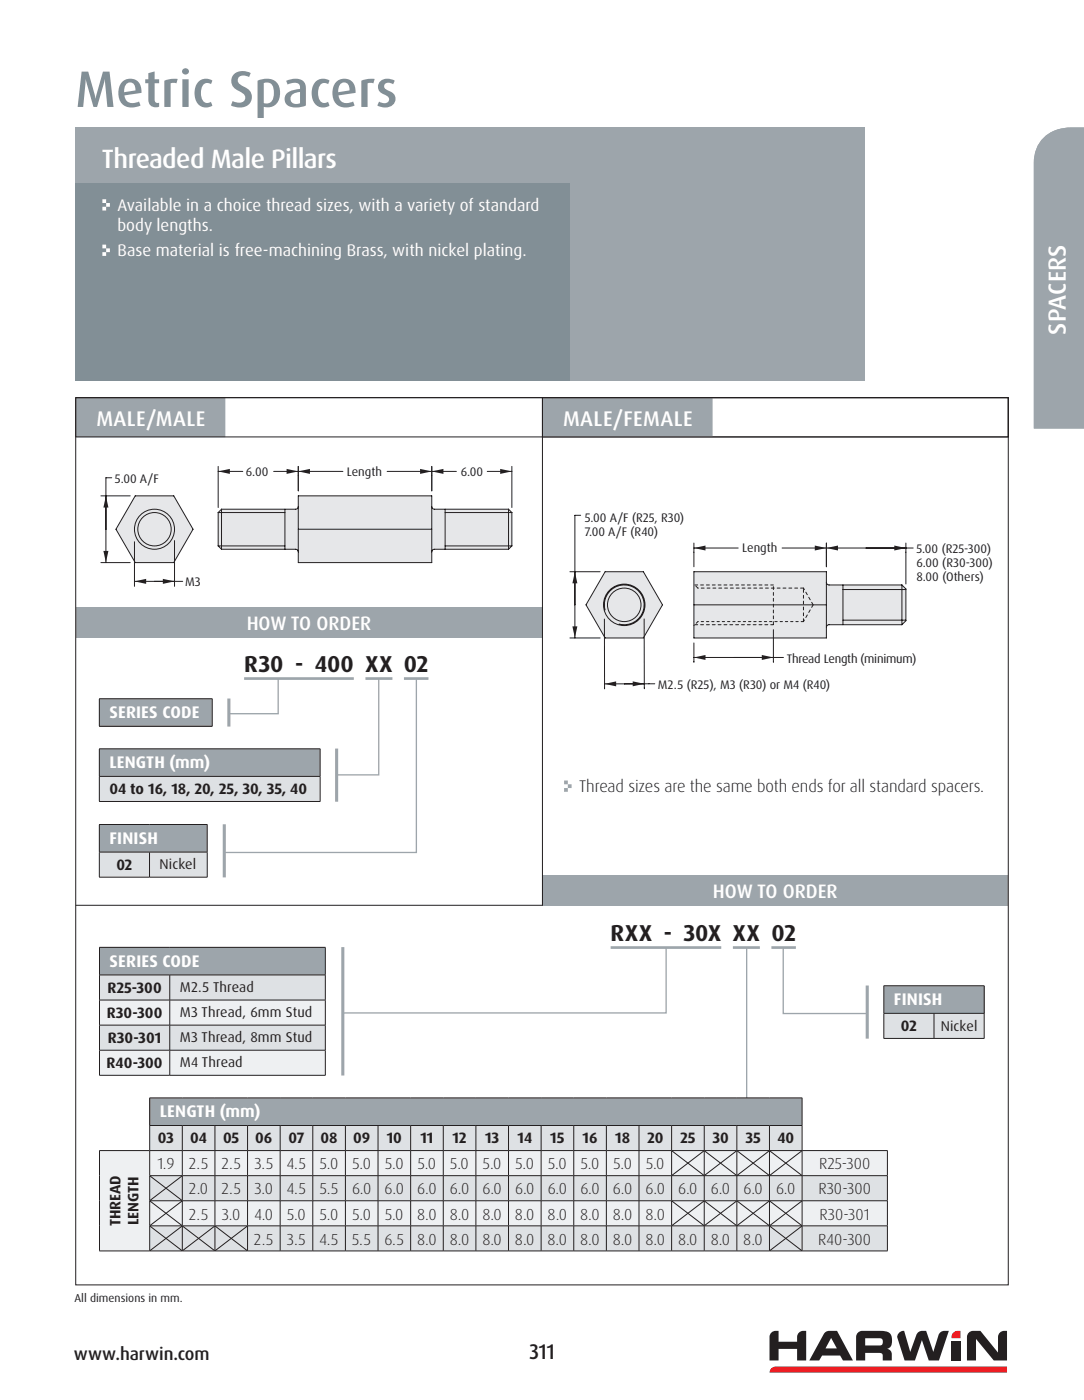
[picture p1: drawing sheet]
<svg xmlns="http://www.w3.org/2000/svg" width="216mm" height="279mm" viewBox="0 0 216 279" stroke-linecap="round" stroke-linejoin="round" font-family="sans-serif">
<path d="M15 25.4h157.4v50.4h-157.4z" fill="#9da5ab"/>
<path d="M15 36.5h98.5v39.3h-98.5z" fill="#828f96"/>
<path d="M207.6 27.8a7.6 7.6 0 0 1 6-2.4h2.4v60h-10v-53a7 7 0 0 1 1.6-4.6z" fill="#9da5ab"/>
<path d="M153.8 272.6l.7-.3h46.2v1.3h-47.4l.1-.4z" fill="#ee1d23"/>
<g fill="#231f20">
<path d="M153.6 265.7a1.55 1.55 0 0 1 1.5-.5v2.2h3.7a1.67 1.67 0 0 1 .9-2.1l.9-.1v5.9h-1.8v-2.3h-3.7v2.3h-1.8v-4.7z"/>
<path d="M179.2 265.5l.4-.2 .6-.1 1.2 4.2 1.2-3.4a1.52 1.52 0 0 1 1.9-.8l1.5 4.2 1-3.4a1.21 1.21 0 0 1 1.2-.8h.9l-2 5.9h-2l-1.4-4-1.4 4h-2l-1.5-4.5v-.4z"/>
<path d="M193.2 265.5l.7-.3h1.5l3.5 4.3v-3.1a1.36 1.36 0 0 1 1.8-1.2v5.9h-2.7l-3.5-4.3v4.3h-1.8v-4.7v-.3z"/>
<path d="M165.6 266.6l1.2 2.1h-2.3zM164.3 265.6l-3 5.5h1.9l.6-1h3.6l.6 1h2l-3.2-5.9-1.9 .1z"/>
<path d="M172.4 266.7h2.9a.73 .73 0 0 1 .6 .7 .73 .73 0 0 1-.6 .7h-2.9zM171.1 265.5l-.4 .6-.1 .3v4.7h1.8v-1.5h3.1l.4 .3v1.2h1.8v-1.2a1.07 1.07 0 0 0-.9-1.1 1.32 1.32 0 0 0 .9-1.6 1.59 1.59 0 0 0-1.7-2h-4.2z"/>
</g>
<path d="M189.8 265.7a1.54 1.54 0 0 1 1.6-.5v1.5h-1.8z" fill="#ee1d23"/>
<path d="M189.6 267.2h1.8v3.9h-1.8z" fill="#231f20"/>
<g fill="#9da5ab">
<path d="M15.1 121h93v6h-93z"/>
<path d="M108.1 174.5h92.8v6h-92.8z"/>
</g>
<path d="M15.1 79.2h185.8v7.9h-185.8zM108.1 79.2v101.3M108.1 79.2h92.8v7.9h-92.8z" fill="none" stroke="#231f20" stroke-width=".2"/>
<path d="M15.2 83.2h29.7M108.2 83.2h33.8" fill="none" stroke="#9da5ab" stroke-width="7.9" stroke-linecap="butt"/>
<path d="M48.6 135.2h21.9M72.8 135.2h5.4M80.5 135.2h4.9" fill="none" stroke="#9da5ab" stroke-width=".53"/>
<path d="M55.4 135.2v7h-9.7M75.5 135.2v19.2h-8.4M83 135.4v34.5h-38.2" fill="none" stroke="#9da5ab" stroke-width=".26"/>
<path d="M19.8 139.2h22.5v5.5h-22.5z" fill="#9da5ab"/>
<path d="M19.8 139.2h22.5M19.8 139.3v5.4M42.3 139.3v5.4M19.8 144.7h22.5" fill="none" stroke="#231f20" stroke-width=".2"/>
<path d="M45.6 139.2v5.6" fill="none" stroke="#9da5ab" stroke-width=".62" stroke-linecap="butt"/>
<g fill="#e6e7e9">
<path d="M44.1 101.5h14.8l.3-.1 .3-.5v-2.1h26.5v2.1l.3 .5 .3 .1h14.7l.7 .7v6.6l-.7 .6h-14.7l-.5 .3-.1 .3v2.1h-26.5v-2.1l-.3-.5-.3-.1h-14.8l-.6-.6v-6.6z"/>
<path d="M27.4 105.5a3.4 3.4 0 0 0 6.7 0 3.4 3.4 0 0 0-6.7 0zM27 98.8h7.6l3.8 6.7-3.8 6.6h-7.6l-3.9-6.6z"/>
<circle cx="30.5" cy="105.5" r="4.9"/>
</g>
<path d="M20.1 98.8h5.8M22.3 95.2h-1.2v16.9M20.1 112.1h5.8" fill="none" stroke="#231f20" stroke-width=".2"/>
<g fill="#231f20">
<path d="M21.1 98.8l.5 2.3h-1z"/>
<path d="M20.6 109.8h1l-.5 2.3z"/>
</g>
<path d="M59.4 92.9v4.9M59.4 93.9h8.9M77.1 93.9h8.9M86 92.9v4.9" fill="none" stroke="#231f20" stroke-width=".2"/>
<g fill="#231f20">
<path d="M83.7 93.4l2.3 .5-2.3 .5z"/>
<path d="M59.4 93.9l2.4-.5v1z"/>
</g>
<path d="M26.8 108v8.9M26.8 115.9h9.6M34.8 107.7v9.2" fill="none" stroke="#231f20" stroke-width=".2"/>
<g fill="#231f20">
<path d="M26.8 115.9l2.3-.5v1z"/>
<path d="M32.4 115.4l2.4 .5-2.4 .5z"/>
</g>
<path d="M43.5 92.9v8.2M43.5 93.9h4.9M54.5 93.9h4.9M59.4 92.9v4.9" fill="none" stroke="#231f20" stroke-width=".2"/>
<g fill="#231f20">
<path d="M43.5 93.9l2.3-.5v1z"/>
<path d="M57.1 93.4l2.3 .5-2.3 .5z"/>
</g>
<path d="M86 92.9v4.9M86 93.9h4.9M97.1 93.9h4.9M102 92.9v8.2" fill="none" stroke="#231f20" stroke-width=".2"/>
<g fill="#231f20">
<path d="M86 93.9l2.4-.5v1z"/>
<path d="M99.7 93.4l2.3 .5-2.3 .5z"/>
</g>
<g fill="none" stroke="#231f20" stroke-width=".2">
<path d="M26.9 98.8h7.7l3.9 6.7-3.9 6.6h-7.7l-3.8-6.6zM59.4 98.8h26.6v13.3h-26.6zM43.5 102.1v6.7M43.5 108.8l.6 .7M43.5 108.8h13.3M43.5 102.1h13.3M44.1 109.5h14.8h.3l.2 .5M44.1 101.5v8M44.1 101.5l-.6 .6M56.8 101.5v8M59.4 100.9l-.2 .5-.3 .1h-14.8M59.4 105.5h26.6"/>
<path d="M86 100.9l.1 .3 .5 .3h14.7M88.7 108.8h13.3M88.7 102.1h13.3M88.7 101.5v8M101.3 109.5h-14.7h-.3l-.3 .5M101.3 101.5l.7 .6M101.3 101.5v8M102 108.8l-.7 .7M102 102.1v6.7"/>
<circle cx="30.8" cy="105.5" r="4"/>
<circle cx="30.8" cy="105.5" r="3.3"/>
</g>
<g fill="#e6e7e9">
<path d="M138.3 114h26.4v2v.3l.5 .3h14.5l.8 .8v6.3l-.8 .8h-14.5l-.5 .3v.2v2.1h-26.4z"/>
<path d="M121 120.5a3.4 3.4 0 0 1 6.8 0 3.4 3.4 0 0 1-6.8 0zM120.6 114l-3.8 6.5 3.8 6.6h7.6l3.8-6.6-3.8-6.5z"/>
<circle cx="124.6" cy="120.5" r="4.7"/>
</g>
<path d="M138.3 108.2v4.7M138.3 109.2h8.8M155.8 109.2h8.9M164.7 108.2v4.7" fill="none" stroke="#231f20" stroke-width=".2"/>
<g fill="#231f20">
<path d="M162.4 108.7l2.3 .5-2.3 .5z"/>
<path d="M138.3 109.2l2.3-.5v1z"/>
</g>
<path d="M164.7 108.2v4.7M164.7 109.2h17.3M180.5 108.2v8.2" fill="none" stroke="#231f20" stroke-width=".2"/>
<g fill="#231f20">
<path d="M164.7 109.2l2.3-.5v1z"/>
<path d="M178.2 108.7l2.3 .5-2.3 .5z"/>
</g>
<path d="M113.6 113.9h6M115.7 102.7h-1.1v24.4M113.6 127.1h6" fill="none" stroke="#231f20" stroke-width=".2"/>
<g fill="#231f20">
<path d="M114.6 113.9l.4 2.3h-.9z"/>
<path d="M114.1 124.8h.9l-.4 2.3z"/>
</g>
<path d="M138.3 128.1v3.9M138.3 131h17.8M154.1 125.5v6.5" fill="none" stroke="#231f20" stroke-width=".2"/>
<g fill="#231f20">
<path d="M151.8 130.5l2.3 .5-2.3 .5z"/>
<path d="M138.3 131l2.3-.5v1z"/>
</g>
<path d="M120.4 123.4l.1 13.9M128.4 123.3v14M130.5 136.3h-10" fill="none" stroke="#231f20" stroke-width=".2"/>
<g fill="#231f20">
<path d="M120.5 136.3l2.3-.5v1z"/>
<path d="M126.1 135.8l2.3 .5-2.3 .5z"/>
</g>
<path d="M139.1 123.9l-.8 .8M160.1 123.9h-21" fill="none" stroke="#231f20" stroke-width=".2" stroke-dasharray=".5 .6"/>
<path d="M139.1 117.2l-.8-.8" fill="none" stroke="#231f20" stroke-width=".2" stroke-dasharray=".6 8.8"/>
<path d="M138.4 116.6h15.7M160.1 117.2h-21M138.4 124.5h15.7M154.1 124.5v-7.9M160.1 123.9v-6.7M162 120.5l-1.9 3.4M162 120.5l-1.9-3.3" fill="none" stroke="#231f20" stroke-width=".2" stroke-dasharray=".6 .6"/>
<g fill="none" stroke="#231f20" stroke-width=".2">
<path d="M120.6 113.9h7.6l3.8 6.6-3.8 6.6h-7.6l-3.8-6.6zM138.3 113.9h26.4v13.2h-26.4zM164.7 116l.2 .5 .3 .1h14.5M168 117.5h12.5M168 116.6v7.9M179.7 116.6l.8 .8v6.3l-.8 .8M179.7 116.6v7.9M120.6 121.6a4 4 0 0 1 3.4-5 4 4 0 0 1 4.3 4.3 4 4 0 0 1-4.9 3.5M138.3 120.5h26.4M168 123.6h12.5M179.7 124.5h-14.5l-.3 .1-.2 .4"/>
<circle cx="124.4" cy="120.5" r="4.1"/>
<circle cx="124.4" cy="120.5" r="3.3"/>
</g>
<path d="M44.7 164.3v10.6" fill="none" stroke="#9da5ab" stroke-width=".62" stroke-linecap="butt"/>
<path d="M19.8 164.3h21.5v5.5h-21.5z" fill="#9da5ab"/>
<path d="M19.8 169.8h10v5h-10zM29.8 169.8h11.5v5h-11.5z" fill="#dee1e4"/>
<path d="M19.8 164.3h21.5M19.8 169.8h21.5M19.8 174.8h21.5M19.8 164.4v5.4M19.8 169.9v4.9M29.8 169.9v4.9M41.3 164.4v5.4M41.3 169.9v4.9" fill="none" stroke="#231f20" stroke-width=".2"/>
<path d="M19.8 149.2h44v5.5h-44z" fill="#9da5ab"/>
<path d="M19.8 154.7h44v5h-44z" fill="#dee1e4"/>
<path d="M19.8 149.2h44v5.5M19.8 154.7h44M19.8 159.7h44M19.8 149.3v5.4M19.8 154.8v4.9M63.8 154.8v4.9" fill="none" stroke="#231f20" stroke-width=".2"/>
<path d="M67.1 149.2v10.6" fill="none" stroke="#9da5ab" stroke-width=".62" stroke-linecap="butt"/>
<path d="M19.8 188.8h45v5.5h-45z" fill="#9da5ab"/>
<path d="M19.8 194.3h14v5h-14zM33.8 194.3h31v5h-31zM19.8 204.3h14v5h-14zM33.8 204.3h31v5h-31z" fill="#dee1e4"/>
<path d="M19.8 199.3h14v5h-14zM33.8 199.3h31v5h-31zM19.8 209.3h14v5h-14zM33.8 209.3h31v5h-31z" fill="#eef0f2"/>
<g fill="none" stroke="#231f20" stroke-width=".2">
<path d="M19.8 188.8h45.1M19.8 194.3h45.1M19.8 199.3h45.1M19.8 188.8v5.4M19.8 194.3v4.9M19.8 199.3v4.9M33.8 194.3v4.9M33.8 199.3v4.9M64.8 188.8v5.4M64.8 194.3v4.9M64.8 199.3v4.9M19.8 204.3h45.1"/>
<path d="M19.8 209.3h45.1M19.8 214.3h45.1M19.8 204.3v4.9M19.8 209.3v4.9M33.8 204.3v4.9M33.8 209.3v4.9M64.8 204.3v4.9M64.8 209.3v4.9"/>
</g>
<path d="M68.3 188.7v25.6M172.8 196.4v10.6" fill="none" stroke="#9da5ab" stroke-width=".62" stroke-linecap="butt"/>
<path d="M176.1 196.4h20v5.5h-20z" fill="#9da5ab"/>
<path d="M176.1 201.9h10v5h-10zM186.1 201.9h10v5h-10z" fill="#dee1e4"/>
<path d="M176.1 196.4h20.1M176.1 196.5v5.4M196.1 196.5v5.4M176.1 201.9h20.1M176.1 206.9h20.1M176.1 202v4.9M186.1 202v4.9M196.1 202v4.9" fill="none" stroke="#231f20" stroke-width=".2"/>
<path d="M112.4 155.5v.8h.7v-.8zM112.4 157v.8h.7v-.8zM113.1 156.3v.7h.8v-.7z" fill="#9da5ab"/>
<path d="M121.7 188.8h22M146 188.8h5.4M153.7 188.8h4.9" fill="none" stroke="#9da5ab" stroke-width=".53"/>
<path d="M132.7 188.9v13h-64.3M148.8 188.8v30.9M156.1 188.9v13.1h16.7" fill="none" stroke="#9da5ab" stroke-width=".26"/>
<g fill="#fff">
<path d="M21.2 40.5v.7h.7v-.7zM20.4 41.2v.8h.8v-.8zM20.4 39.7v.8h.8v-.8z"/>
<path d="M21.2 49.5v.8h.7v-.8zM20.4 50.3v.7h.8v-.7zM20.4 48.8v.7h.8v-.7z"/>
</g>
<path d="M207.6 27.8a7.6 7.6 0 0 1 6-2.4h2.4v60h-10v-53a7 7 0 0 1 1.6-4.6z" fill="#9da5ab"/>
<path d="M15.1 180.4h93" fill="none" stroke="#231f20" stroke-width=".2"/>
<path d="M29.8 218.8h130v5.5h-130z" fill="#9da5ab"/>
<path d="M29.8 224.3h6.5v5h-6.5zM36.3 224.3h6.5v5h-6.5zM42.8 224.3h6.5v5h-6.5zM49.3 224.3h6.5v5h-6.5zM55.8 224.3h6.5v5h-6.5zM62.3 224.3h6.5v5h-6.5zM68.8 224.3h6.5v5h-6.5zM75.3 224.3h6.5v5h-6.5zM81.8 224.3h6.5v5h-6.5zM88.3 224.3h6.5v5h-6.5zM94.8 224.3h6.5v5h-6.5zM101.3 224.3h6.5v5h-6.5zM107.8 224.3h6.5v5h-6.5zM114.3 224.3h6.5v5h-6.5zM120.8 224.3h6.5v5h-6.5zM127.3 224.3h6.5v5h-6.5zM133.8 224.3h6.5v5h-6.5zM140.3 224.3h6.5v5h-6.5zM146.8 224.3h6.5v5h-6.5zM153.3 224.3h6.5v5h-6.5zM29.8 234.3h6.5v5h-6.5zM36.3 234.3h6.5v5h-6.5zM42.8 234.3h6.5v5h-6.5zM49.3 234.3h6.5v5h-6.5zM55.8 234.3h6.5v5h-6.5zM62.3 234.3h6.5v5h-6.5zM68.8 234.3h6.5v5h-6.5zM75.3 234.3h6.5v5h-6.5zM81.8 234.3h6.5v5h-6.5zM88.3 234.3h6.5v5h-6.5zM94.8 234.3h6.5v5h-6.5zM101.3 234.3h6.5v5h-6.5zM107.8 234.3h6.5v5h-6.5zM114.3 234.3h6.5v5h-6.5zM120.8 234.3h6.5v5h-6.5zM127.3 234.3h6.5v5h-6.5zM133.8 234.3h6.5v5h-6.5zM140.3 234.3h6.5v5h-6.5zM146.8 234.3h6.5v5h-6.5zM153.3 234.3h6.5v5h-6.5zM159.8 234.3h17v5h-17zM29.8 244.3h6.5v5h-6.5zM36.3 244.3h6.5v5h-6.5zM42.8 244.3h6.5v5h-6.5zM49.3 244.3h6.5v5h-6.5zM55.8 244.3h6.5v5h-6.5zM62.3 244.3h6.5v5h-6.5zM68.8 244.3h6.5v5h-6.5zM75.3 244.3h6.5v5h-6.5zM81.8 244.3h6.5v5h-6.5zM88.3 244.3h6.5v5h-6.5zM94.8 244.3h6.5v5h-6.5zM101.3 244.3h6.5v5h-6.5zM107.8 244.3h6.5v5h-6.5zM114.3 244.3h6.5v5h-6.5zM120.8 244.3h6.5v5h-6.5zM127.3 244.3h6.5v5h-6.5zM133.8 244.3h6.5v5h-6.5zM140.3 244.3h6.5v5h-6.5zM146.8 244.3h6.5v5h-6.5zM153.3 244.3h6.5v5h-6.5zM159.8 244.3h17v5h-17z" fill="#dee1e4"/>
<path d="M19.8 229.3h10v20h-10zM29.8 229.3h6.5v5h-6.5zM36.3 229.3h6.5v5h-6.5zM42.8 229.3h6.5v5h-6.5zM49.3 229.3h6.5v5h-6.5zM55.8 229.3h6.5v5h-6.5zM62.3 229.3h6.5v5h-6.5zM68.8 229.3h6.5v5h-6.5zM75.3 229.3h6.5v5h-6.5zM81.8 229.3h6.5v5h-6.5zM88.3 229.3h6.5v5h-6.5zM94.8 229.3h6.5v5h-6.5zM101.3 229.3h6.5v5h-6.5zM107.8 229.3h6.5v5h-6.5zM114.3 229.3h6.5v5h-6.5zM120.8 229.3h6.5v5h-6.5zM127.3 229.3h6.5v5h-6.5zM133.8 229.3h6.5v5h-6.5zM140.3 229.3h6.5v5h-6.5zM146.8 229.3h6.5v5h-6.5zM153.3 229.3h6.5v5h-6.5zM159.8 229.3h17v5h-17zM29.8 239.3h6.5v5h-6.5zM36.3 239.3h6.5v5h-6.5zM42.8 239.3h6.5v5h-6.5zM49.3 239.3h6.5v5h-6.5zM55.8 239.3h6.5v5h-6.5zM62.3 239.3h6.5v5h-6.5zM68.8 239.3h6.5v5h-6.5zM75.3 239.3h6.5v5h-6.5zM81.8 239.3h6.5v5h-6.5zM88.3 239.3h6.5v5h-6.5zM94.8 239.3h6.5v5h-6.5zM101.3 239.3h6.5v5h-6.5zM107.8 239.3h6.5v5h-6.5zM114.3 239.3h6.5v5h-6.5zM120.8 239.3h6.5v5h-6.5zM127.3 239.3h6.5v5h-6.5zM133.8 239.3h6.5v5h-6.5zM140.3 239.3h6.5v5h-6.5zM146.8 239.3h6.5v5h-6.5zM153.3 239.3h6.5v5h-6.5zM159.8 239.3h17v5h-17z" fill="#eef0f2"/>
<g fill="none" stroke="#231f20" stroke-width=".2">
<path d="M15.1 79.2h185.8v176.9h-185.8zM29.8 218.8h130.1M29.8 218.8v5.4M159.8 218.8v5.4M19.8 229.3h157.1M19.8 229.3v19.9M29.8 224.3h130.1M29.8 234.3h147.1M29.8 239.3h147.1M29.8 224.3v4.9M29.8 229.3v4.9M29.8 234.3v4.9"/>
<path d="M29.8 239.3v4.9M29.9 234.3l6.4 4.9M29.9 239.3l6.4 4.9M36.3 234.3l-6.4 4.9M36.3 239.3l-6.4 4.9M36.3 224.3v4.9M36.3 229.3v4.9M36.3 234.3v4.9M36.3 239.3v4.9M42.8 224.3v4.9M42.8 229.3v4.9M42.8 234.3v4.9"/>
<path d="M42.8 239.3v4.9M49.3 224.3v4.9M49.3 229.3v4.9M49.3 234.3v4.9M49.3 239.3v4.9M55.8 224.3v4.9M55.8 229.3v4.9M55.8 234.3v4.9M55.8 239.3v4.9M62.3 224.3v4.9M62.3 229.3v4.9M62.3 234.3v4.9"/>
<path d="M62.3 239.3v4.9M68.8 224.3v4.9M68.8 229.3v4.9M68.8 234.3v4.9M68.8 239.3v4.9M75.3 224.3v4.9M75.3 229.3v4.9M75.3 234.3v4.9M75.3 239.3v4.9M81.8 224.3v4.9M81.8 229.3v4.9M81.8 234.3v4.9"/>
<path d="M81.8 239.3v4.9M88.3 224.3v4.9M88.3 229.3v4.9M88.3 234.3v4.9M88.3 239.3v4.9M94.8 224.3v4.9M94.8 229.3v4.9M94.8 234.3v4.9M94.8 239.3v4.9M101.3 224.3v4.9M101.3 229.3v4.9M101.3 234.3v4.9"/>
<path d="M101.3 239.3v4.9M107.8 224.3v4.9M107.8 229.3v4.9M107.8 234.3v4.9M107.8 239.3v4.9M114.3 224.3v4.9M114.3 229.3v4.9M114.3 234.3v4.9M114.3 239.3v4.9M120.8 224.3v4.9M120.8 229.3v4.9M120.8 234.3v4.9"/>
<path d="M120.8 239.3v4.9M127.3 224.3v4.9M127.3 229.3v4.9M127.3 234.3v4.9M127.3 239.3v4.9M133.8 224.3v4.9M133.8 229.3v4.9M133.8 234.3v4.9M133.8 239.3v4.9M133.9 229.3l6.4 4.9M133.9 239.3l6.4 4.9M140.3 229.3l-6.4 4.9"/>
<path d="M140.3 239.3l-6.4 4.9M140.3 224.3v4.9M140.3 229.3v4.9M140.3 234.3v4.9M140.3 239.3v4.9M140.4 229.3l6.4 4.9v-4.9l-6.4 4.9M140.4 239.3l6.4 4.9v-4.9l-6.4 4.9M146.8 224.3v4.9M146.8 234.3v4.9M146.9 229.3l6.4 4.9M146.9 239.3l6.4 4.9M153.3 229.3l-6.4 4.9"/>
<path d="M153.3 239.3l-6.4 4.9M153.3 224.3v4.9M153.3 229.3v4.9M153.3 234.3v4.9M153.3 239.3v4.9M153.4 229.3l6.4 4.9v-4.9l-6.4 4.9M153.4 239.3l6.4 4.9v-4.9l-6.4 4.9M159.8 224.3v4.9M159.8 234.3v4.9M176.8 229.3v4.9M176.8 234.3v4.9M176.8 239.3v4.9"/>
<path d="M19.8 249.3h157.1M29.8 244.3h147.1M29.8 244.3v4.9M29.9 244.3l6.4 4.9M36.3 244.3l-6.4 4.9M36.3 244.3v4.9M36.4 244.3l6.4 4.9M42.8 244.3l-6.4 4.9M42.8 244.3v4.9M42.9 244.3l6.4 4.9M49.3 244.3l-6.4 4.9M49.3 244.3v4.9"/>
<path d="M55.8 244.3v4.9M62.3 244.3v4.9M68.8 244.3v4.9M75.3 244.3v4.9M81.8 244.3v4.9M88.3 244.3v4.9M94.8 244.3v4.9M101.3 244.3v4.9M107.8 244.3v4.9M114.3 244.3v4.9M120.8 244.3v4.9M127.3 244.3v4.9"/>
<path d="M133.8 244.3v4.9M140.3 244.3v4.9M146.8 244.3v4.9M153.3 244.3v4.9M153.4 244.3l6.4 4.9v-4.9l-6.4 4.9M176.8 244.3v4.9"/>
</g>
<text font-size="10.2" fill="#828f96" x="15" y="21.3">Metric Spacers</text>
<text font-size="5.3" fill="#fff" x="20.3" y="33.4">Threaded Male Pillars</text>
<g font-size="4.9" fill="#fff">
<text x="212.4" y="63.6" transform="rotate(-90 212.4 63.6)">M300</text>
<text x="212.4" y="66.7" transform="rotate(-90 212.4 66.7)">SPACERS</text>
</g>
<g font-size="4.6" fill="#231f20">
<text x="48.6" y="134">R30 - 400 XX 02</text>
<text x="121.7" y="187.6">RXX - 30X XX 02</text>
</g>
<g font-size="4.2" fill="#fff">
<text x="19.2" y="84.8">MALE/MALE</text>
<text x="112.2" y="84.8">MALE/FEMALE</text>
</g>
<text font-size="4.2" fill="#231f20" x="105.5" y="270.9">311</text>
<g font-size="3.9" fill="#fff">
<text x="49.2" y="125.5">HOW TO ORDER</text>
<text x="142.1" y="179">HOW TO ORDER</text>
</g>
<text font-size="3.5" fill="#231f20" x="14.7" y="271.1">www.harwin.com</text>
<g font-size="3.4" fill="#fff">
<text x="23.4" y="42">Available in a choice thread sizes, with a variety of standard</text>
<text x="23.4" y="46">body lengths.</text>
<text x="23.4" y="51">Base material is free-machining Brass, with nickel plating.</text>
<text x="21.8" y="143.1">SERIES CODE</text>
<text x="21.8" y="153.1">LENGTH (mm)</text>
<text x="21.8" y="168.2">FINISH</text>
<text x="21.8" y="192.7">SERIES CODE</text>
<text x="178.1" y="200.3">FINISH</text>
<text x="31.8" y="222.7">LENGTH (mm)</text>
</g>
<text font-size="3.4" fill="#231f20" x="115.4" y="157.8">Thread sizes are the same both ends for all standard spacers.</text>
<g font-size="3.2" fill="#231f20">
<text x="31.4" y="233">1.9</text>
<text x="37.6" y="233">2.5</text>
<text x="44.1" y="233">2.5</text>
<text x="50.7" y="233">3.5</text>
<text x="57.2" y="233">4.5</text>
<text x="63.7" y="233">5.0</text>
<text x="70.2" y="233">5.0</text>
<text x="76.7" y="233">5.0</text>
<text x="83.2" y="233">5.0</text>
<text x="89.7" y="233">5.0</text>
<text x="96.2" y="233">5.0</text>
<text x="102.7" y="233">5.0</text>
<text x="109.2" y="233">5.0</text>
<text x="115.7" y="233">5.0</text>
<text x="122.2" y="233">5.0</text>
<text x="128.7" y="233">5.0</text>
<text x="163.2" y="233">R25-300</text>
<text x="37.7" y="238">2.0</text>
<text x="44.1" y="238">2.5</text>
<text x="50.7" y="238">3.0</text>
<text x="57.2" y="238">4.5</text>
<text x="63.7" y="238">5.5</text>
<text x="70.1" y="238">6.0</text>
<text x="76.6" y="238">6.0</text>
<text x="83.1" y="238">6.0</text>
<text x="89.6" y="238">6.0</text>
<text x="96.1" y="238">6.0</text>
<text x="102.6" y="238">6.0</text>
<text x="109.1" y="238">6.0</text>
<text x="115.6" y="238">6.0</text>
<text x="122.1" y="238">6.0</text>
<text x="128.6" y="238">6.0</text>
<text x="135.1" y="238">6.0</text>
<text x="141.6" y="238">6.0</text>
<text x="148.1" y="238">6.0</text>
<text x="154.6" y="238">6.0</text>
<text x="163.1" y="238">R30-300</text>
<text x="37.6" y="243">2.5</text>
<text x="44.2" y="243">3.0</text>
<text x="50.7" y="243">4.0</text>
<text x="57.2" y="243">5.0</text>
<text x="63.7" y="243">5.0</text>
<text x="70.2" y="243">5.0</text>
<text x="76.7" y="243">5.0</text>
<text x="83.1" y="243">8.0</text>
<text x="89.6" y="243">8.0</text>
<text x="96.1" y="243">8.0</text>
<text x="102.6" y="243">8.0</text>
<text x="109.1" y="243">8.0</text>
<text x="115.6" y="243">8.0</text>
<text x="122.1" y="243">8.0</text>
<text x="128.6" y="243">8.0</text>
<text x="163.3" y="243">R30-301</text>
<text x="50.6" y="248">2.5</text>
<text x="57.2" y="248">3.5</text>
<text x="63.6" y="248">4.5</text>
<text x="70.2" y="248">5.5</text>
<text x="76.6" y="248">6.5</text>
<text x="83.1" y="248">8.0</text>
<text x="89.6" y="248">8.0</text>
<text x="96.1" y="248">8.0</text>
<text x="102.6" y="248">8.0</text>
<text x="109.1" y="248">8.0</text>
<text x="115.6" y="248">8.0</text>
<text x="122.1" y="248">8.0</text>
<text x="128.6" y="248">8.0</text>
<text x="135.1" y="248">8.0</text>
<text x="141.6" y="248">8.0</text>
<text x="148.1" y="248">8.0</text>
<text x="163" y="248">R40-300</text>
</g>
<g font-size="3" fill="#231f20">
<text x="21.8" y="158.2">04 to 16, 18, 20, 25, 30, 35, 40</text>
<text x="23.2" y="173.3">02</text>
<text x="21.4" y="197.8">R25-300</text>
<text x="21.3" y="202.8">R30-300</text>
<text x="21.5" y="207.8">R30-301</text>
<text x="179.5" y="205.4">02</text>
<text x="21.2" y="212.8">R40-300</text>
<text x="31.5" y="227.8">03</text>
<text x="37.9" y="227.8">04</text>
<text x="44.4" y="227.8">05</text>
<text x="50.9" y="227.8">06</text>
<text x="57.5" y="227.8">07</text>
<text x="63.9" y="227.8">08</text>
<text x="70.4" y="227.8">09</text>
<text x="77.1" y="227.8">10</text>
<text x="83.8" y="227.8">11</text>
<text x="90.2" y="227.8">12</text>
<text x="96.7" y="227.8">13</text>
<text x="103.1" y="227.8">14</text>
<text x="109.7" y="227.8">15</text>
<text x="116.1" y="227.8">16</text>
<text x="122.6" y="227.8">18</text>
<text x="129" y="227.8">20</text>
<text x="135.5" y="227.8">25</text>
<text x="141.9" y="227.8">30</text>
<text x="148.5" y="227.8">35</text>
<text x="154.9" y="227.8">40</text>
<text x="24" y="244.4" transform="rotate(-90 24 244.4)">THREAD</text>
<text x="27.6" y="244.2" transform="rotate(-90 27.6 244.2)">LENGTH</text>
</g>
<g font-size="2.8" fill="#231f20">
<text x="31.8" y="173.2">Nickel</text>
<text x="35.8" y="197.7">M2.5 Thread</text>
<text x="35.8" y="202.7">M3 Thread, 6mm Stud</text>
<text x="35.8" y="207.7">M3 Thread, 8mm Stud</text>
<text x="187.5" y="205.4">Nickel</text>
<text x="35.8" y="212.7">M4 Thread</text>
</g>
<g font-size="2.5" fill="#231f20">
<text x="49" y="94.8">6.00</text>
<text x="69.1" y="94.8">Length</text>
<text x="91.8" y="94.8">6.00</text>
<text x="22.9" y="96.3">5.00 A/F</text>
<text x="116.5" y="103.9">5.00 A/F (R25, R30)</text>
<text x="116.5" y="106.8">7.00 A/F (R40)</text>
<text x="147.9" y="110">Length</text>
<text x="182.6" y="110.2">5.00 (R25-300)</text>
<text x="182.6" y="113.1">6.00 (R30-300)</text>
<text x="36.9" y="116.7">M3</text>
<text x="182.6" y="115.9">8.00 (Others)</text>
<text x="131.1" y="137.2">M2.5 (R25), M3 (R30) or M4 (R40)</text>
<text x="156.8" y="132.1">Thread Length (minimum)</text>
</g>
<text font-size="2.3" fill="#231f20" x="14.8" y="259.5">All dimensions in mm.</text>
</svg>
